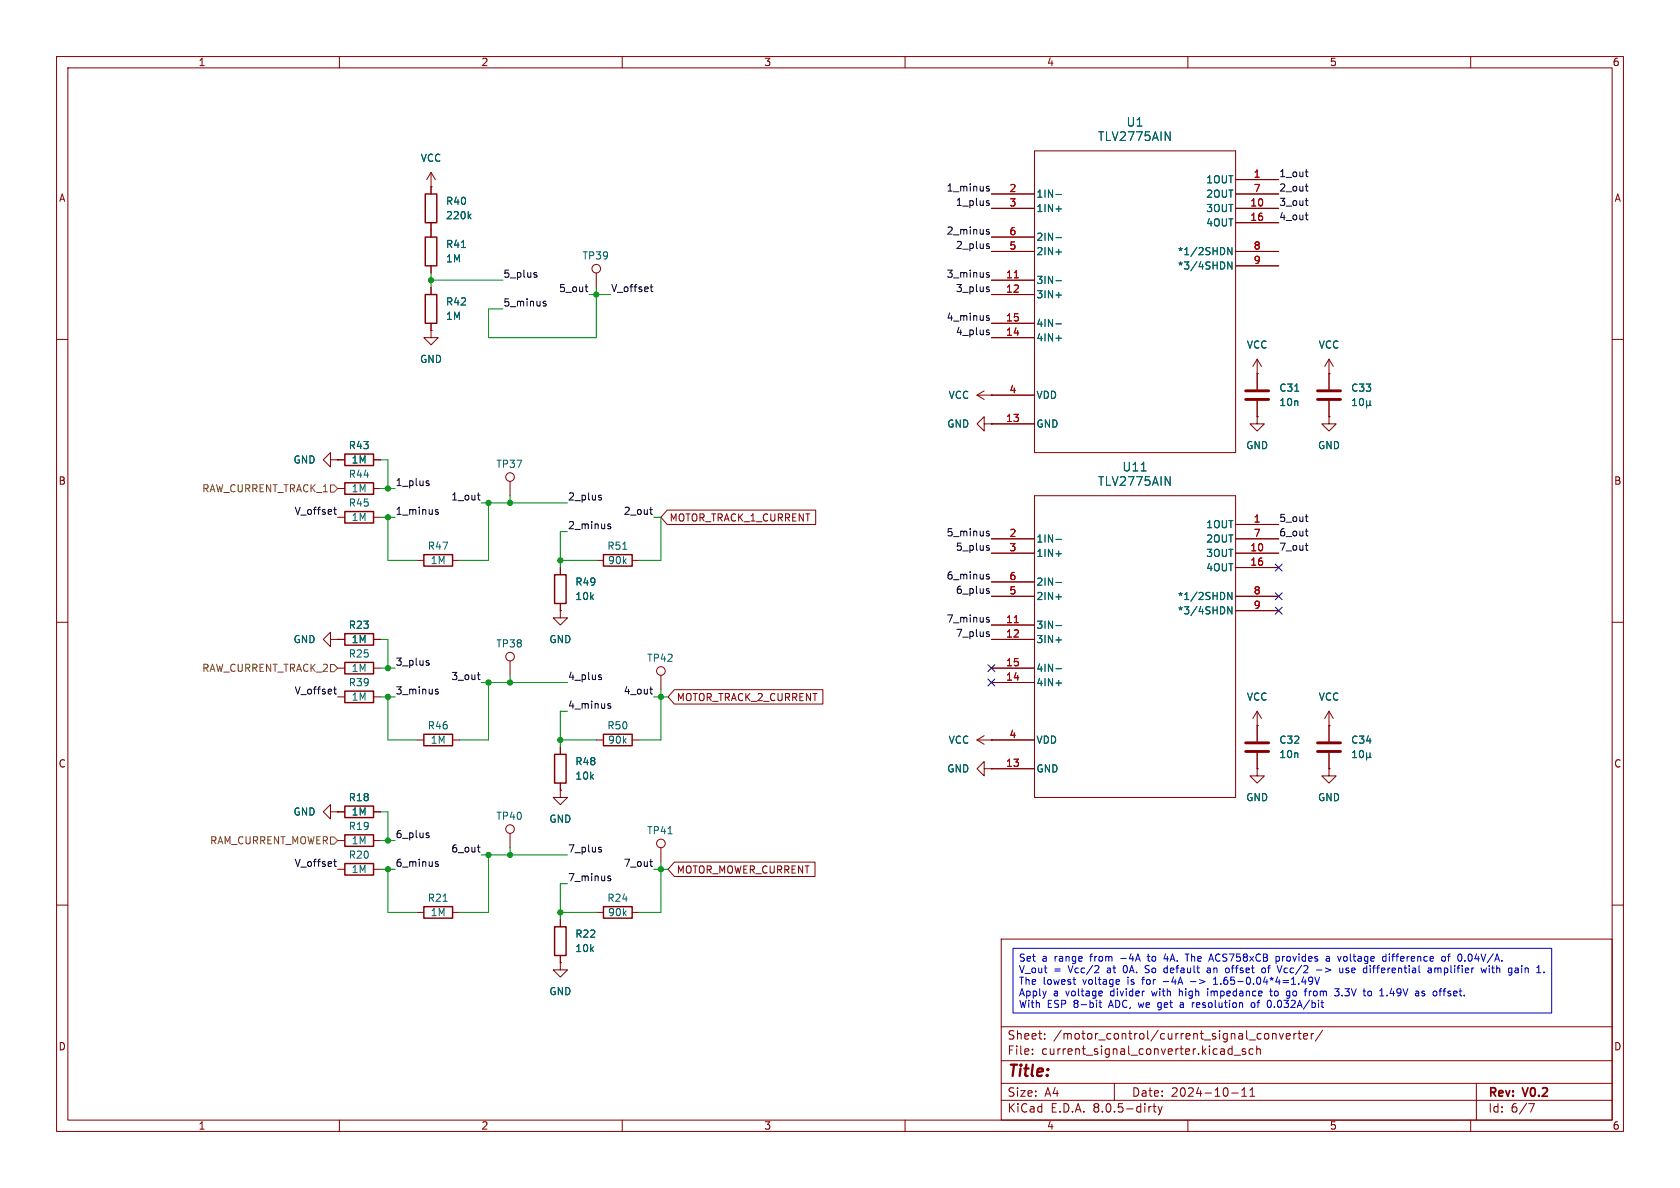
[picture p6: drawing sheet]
<svg xmlns="http://www.w3.org/2000/svg" width="297mm" height="210mm" viewBox="0 0 297 210" stroke-linecap="round" stroke-linejoin="round" font-family="sans-serif">
<g fill="none" stroke="#840000" stroke-width=".18">
<path d="M10 10h277v190h-277zM12 12h273v186h-273zM60 10v2M110 10v2M160 10v2M210 10v2M260 10v2M76.2 33h.1M76.2 30.5l-.8 1.3M76.2 30.5v3.8M76.2 39.4v2.5M76.2 30.5l.8 1.3"/>
<path d="M175.3 36.8h7.6M175.3 34.3h7.6M182.9 26.7h35.5v53.3h-35.5zM218.4 31.8h7.7M218.4 36.8h7.7M218.4 39.4h7.7M218.4 34.3h7.7M10 60h2M76.2 58.4v1.3h1.3l-1.3 1.3-1.3-1.3h1.3M76.2 58.4h.1M76.2 47v1.3M76.2 50.8v1.3"/>
<path d="M76.2 57.2v1.2M105.4 48.3v2.5M175.3 49.5h7.6M175.3 52.1h7.6M175.3 59.7h7.6M175.3 57.2h7.6M175.3 44.5h7.6M175.3 41.9h7.6M218.4 44.5h7.7M218.4 47h7.7M285 60h2M172.7 69.9l1.3 .7"/>
<path d="M172.7 69.9h10.2M174 74.9v-1.2l-1.3 1.2 1.3 1.3v-1.3h1.3M174 69.1l-1.3 .8M175.3 74.9h.1M175.3 69.9h.1M175.3 74.9h7.6M222.2 66h.1M222.2 73.7v1.2h1.3l-1.3 1.3-1.2-1.3h1.2M222.2 73.7h.1M222.2 63.5l-.7 1.3M222.2 63.5v5.3M222.2 70.9v2.8"/>
<path d="M222.2 63.5l.8 1.3M234.9 66h.1M234.9 73.7v1.2h1.3l-1.3 1.3-1.2-1.3h1.2M234.9 73.7h.1M234.9 63.5l-.7 1.3M234.9 63.5v5.3M234.9 70.9v2.8M234.9 63.5l.8 1.3M58.4 81.3v-1.3l-1.3 1.3 1.3 1.3v-1.3h1.3M59.7 81.3h.1M59.7 86.4h1.3M59.7 91.4h1.3"/>
<path d="M59.7 81.3h1.3M66 86.4h1.3M66 91.4h1.3M66 81.3h1.3M73.7 99.1h1.2M80 99.1h1.3M90.2 85.1v2.5M105.4 99.1h1.3M111.8 99.1h1.2M118 90.2h26.2v2.5h-26.2l-1.2-1.3zM175.3 97.8h7.6M175.3 95.3h7.6"/>
<path d="M182.9 87.6h35.5v53.4h-35.5zM218.4 92.7h7.7M218.4 97.8h7.7M218.4 95.3h7.7M10 110h2M58.4 113v-1.2l-1.3 1.2 1.3 1.3v-1.3h1.3M59.7 113h.1M59.7 113h1.3M59.7 118.1h1.3M66 113h1.3M66 118.1h1.3M90.2 116.8v2.6"/>
<path d="M99.1 108v1.2h1.2l-1.2 1.3-1.3-1.3h1.3M99.1 108h.1M99.1 100.3v1.3M99.1 106.7v1.3M116.8 119.4v2.5M175.3 110.5h7.6M175.3 113h7.6M175.3 118.1h7.6M175.3 105.4h7.6M175.3 102.9h7.6M218.4 100.3h7.7M218.4 105.4h7.7"/>
<path d="M218.4 108h7.7M285 110h2M59.7 123.2h1.3M66 123.2h1.3M73.7 130.8h1.2M80 130.8h1.3M99.1 139.7v1.3h1.2l-1.2 1.2-1.3-1.2h1.3M99.1 139.7h.1M99.1 132.1v1.3M99.1 138.4v1.3M105.4 130.8h1.3M111.8 130.8h1.2"/>
<path d="M119.2 121.9h26.3v2.6h-26.3l-1.1-1.3zM172.7 130.8h10.2M172.7 130.8l1.3 .8M174 135.9v-1.3l-1.3 1.3 1.3 1.3v-1.3h1.3M174 130l-1.3 .8M175.3 135.9h.1M175.3 130.8h.1M175.3 135.9h7.6M175.3 120.7h7.6M222.2 128.3h.1M222.2 135.9v1.3h1.3l-1.3 1.2-1.2-1.2h1.2M222.2 135.9h.1"/>
<path d="M222.2 125.7v5.4M222.2 133.1v2.8M222.2 125.7l-.7 1.3M222.2 125.7l.8 1.3M234.9 128.3h.1M234.9 135.9v1.3h1.3l-1.3 1.2-1.2-1.2h1.2M234.9 135.9h.1M234.9 125.7v5.4M234.9 133.1v2.8M234.9 125.7l-.7 1.3M234.9 125.7l.8 1.3M10 160h2"/>
<path d="M58.4 143.5v-1.3l-1.3 1.3 1.3 1.3v-1.3h1.3M59.7 143.5h.1M59.7 153.7h1.3M59.7 148.6h1.3M59.7 143.5h1.3M66 153.7h1.3M66 148.6h1.3M66 143.5h1.3M90.2 147.3v2.6M116.8 149.9v2.5M119.2 152.4h24.9v2.5h-24.9l-1.1-1.2zM285 160h2"/>
<path d="M73.7 161.3h1.2M80 161.3h1.3M99.1 170.2v1.3h1.2l-1.2 1.2-1.3-1.2h1.3M99.1 170.2h.1M99.1 162.6v1.2M99.1 168.9v1.3M105.4 161.3h1.3M111.8 161.3h1.2M177 166h108v32h-108zM60 198v2M110 198v2M160 198v2"/>
<path d="M177 194.5h108M177 191.5h108M177 187.5h108M177 181.5h108M182.5 186.3v.1M182.5 185.5v.1M184.7 183.6v.1M184.7 182.8v.1M197 191.5v3M203.5 195.6l-.3 .1M203.8 195.6h.6M204 195.1v1.3l.4 .2"/>
<path d="M204.7 195.6l.4 1M205.1 196.6l-.1 .4-.3 .1M205.5 195.6l-.4 1M210 198v2M217.4 185.4l.4 .1M217.7 193.2h1.2M217.8 184.9v1.5M217.8 186.3l-.4 .1M218.2 186.5h1.1M219.5 193.8h.9M219.5 192.7l.5-.4v1.5M220.2 185.5l-.4-.1-.2 .2 .1 .2 .5 .2v.3h-.6"/>
<path d="M221 193.8h.8M221 192.7l.4-.4v1.5M221.5 185.5l-.4-.1-.3 .3v.4l.2 .2h.5M222.2 185.5l.2-.1 .3 .1 .1 .9M222.2 184.9v1.5M225 182.7v1M225 182.8l.2-.1 .3 .1 .1 .9M226.2 182.7l.3 1 .4-1M227.4 183.2l.7-.1-.1-.3-.4-.1-.2 .2 .1 .7h.5M228.7 182.7v1M229.2 182.7l-.3 .1-.2 .2M229.5 182.7h.5"/>
<path d="M229.7 182.2v1.3l.3 .2M230.5 183.2l.7-.1-.1-.3-.4-.1-.2 .2v.7h.6M231.8 182.7v1M232.2 182.7l-.2 .1-.2 .2M233.8 182.1l-1.3 2M260 198v2M261 191.5v6.5M270.2 195.1h1l-.6 1.5"/>
<circle cx="105.4" cy="47.5" r=".76"/>
<circle cx="90.2" cy="84.3" r=".76"/>
<circle cx="90.2" cy="116.1" r=".76"/>
<circle cx="116.8" cy="118.6" r=".76"/>
<circle cx="90.2" cy="146.6" r=".76"/>
<circle cx="116.8" cy="149.1" r=".76"/>
</g>
<g fill="none" stroke="#840000" stroke-width=".25">
<path d="M75.2 34.3h2v5.1h-2zM75.2 52.1h2v5.1h-2zM75.2 41.9h2v5.1h-2zM61 85.3h5v2.1h-5zM61 90.4h5v2.1h-5zM61 80.3h5v2h-5zM74.9 98h5.1v2.1h-5.1zM106.7 98h5.1v2.1h-5.1zM61 112h5v2h-5zM61 117.1h5v2h-5zM98 101.6h2.1v5.1h-2.1zM61 122.2h5v2h-5z"/>
<path d="M74.9 129.8h5.1v2h-5.1zM98 133.4h2.1v5h-2.1zM106.7 129.8h5.1v2h-5.1zM61 152.7h5v2h-5zM61 147.6h5v2h-5zM61 142.5h5v2h-5zM74.9 160.3h5.1v2h-5.1zM98 163.8h2.1v5.1h-2.1zM106.7 160.3h5.1v2h-5.1z"/>
</g>
<g fill="none" stroke="#006464" stroke-width=".18">
<path d="M82.9 38.2l.4 .5M83.3 37.8l-.5 .5M186.7 34.4h.9M186.7 36.9h.9M206 23.3l.9 1.5v-1.5M81.6 43.8h.7M186.7 49.6h.9M186.7 52.2h.9M186.7 59.8h.9M186.7 57.2h.9M186.7 44.5h.9M186.7 42h.9"/>
<path d="M217.8 43.8v1.2l-.7-1.2v1.2M217.8 46.3v1.3l-.7-1.3v1.3M228.9 69.2h.7M239.1 71.7h.7M239.1 70.8l.4-.4v1.3M240.4 70.6l.2-.2a.68 .68 0 0 1 .5 .7 .68 .68 0 0 1-.5 .6l-.2-.1-.1-.4zM241.6 71.5l.2 .2h.2l.2-.2M241.6 70.9v1.2M242.2 71.5l.2 .2M242.2 70.9v.6M110.1 97.1h.7M186.7 95.3h.9"/>
<path d="M186.7 97.9h.9M201.7 83.2h.9M206 84.3l.9 1.5v-1.5M186.7 110.6h.9M186.7 113.1h.9M186.7 118.2h.9M186.7 105.5h.9M186.7 103h.9M217.8 104.7v1.3l-.7-1.3v1.3M217.8 107.3v1.2l-.7-1.2v1.2M186.7 120.7h.9M239.1 133l.4-.3v1.2"/>
<path d="M239.1 133.9h.7M240.4 132.8l.2-.1a.68 .68 0 0 1 .5 .6 .68 .68 0 0 1-.5 .6l-.2-.1-.1-.4zM241.6 133.1v1.3M241.6 133.7l.2 .2h.2l.2-.2M242.2 133.1v.6M242.2 133.7l.2 .2M78.3 159.3h.8M118.1 147.4h.7"/>
</g>
<path d="M220.2 70.6h4.1M220.2 69.1h4.1M232.9 70.6h4.1M232.9 69.1h4.1M220.2 132.8h4.1M220.2 131.3h4.1M232.9 132.8h4.1M232.9 131.3h4.1" fill="none" stroke="#840000" stroke-width=".51"/>
<path d="M179.3 49.1h.7M179.3 110.1h.7" fill="none" stroke="#a90000" stroke-width=".18"/>
<path d="M58.4 85.7h.7l.6 .7-.6 .6h-.7zM58.4 117.5h.7l.6 .6-.6 .6h-.7zM58.4 148h.7l.6 .6-.6 .6h-.7z" fill="none" stroke="#725600" stroke-width=".18"/>
<g fill="none" stroke="#0f0f0f" stroke-width=".18">
<path d="M174.4 33h.5M174.4 33.3l.5 .2v.2l-.4 .1M174.6 35.9l.3 .1v.1l-.2 .2h-.2M174.6 35.5h.3M230.8 32.9h.4M230.8 30.4h.4M230.8 38h.4M230.8 35.5h.4M231 33.7l.2 .1M231 31.2h.2M231 38.8l.2 .1M231 36.3h.2"/>
<path d="M94.6 48.6l.3 .1v.1l-.2 .2h-.2M94.6 48.2h.3M96.1 53.6l.5 .3-.1 .1-.4 .1M96.1 53.3h.4M103.4 50.7h.5M103.7 51.5l.2 .1M114.9 50.7h.5M115.1 50.3v1.1l.3 .2M174.4 48.5l.5 .3v.2h-.4M174.4 48.2h.5M174.4 40.9l.5 .3v.1l-.4 .1M174.4 56.2l.5 .2v.2h-.4"/>
<path d="M174.4 55.9h.5M174.4 40.6h.5M174.6 50.7l.3 .1M174.6 51.1l.3 .1v.2l-.2 .2h-.2M174.6 43.5l.3 .1v.2l-.2 .1h-.2M174.6 58.8h.3v.2l-.2 .2h-.2M174.6 58.3l.3 .1M174.6 43.1l.3 .1M59 90.1h.5M59.2 89.7v1l.3 .2M75.5 85.4l.3 .1 .1 .2-.2 .1h-.2M75.5 85l.3 .1"/>
<path d="M77 90.1h.4M77 90.4l.5 .3-.1 .2h-.3M84.4 87.5h.5M84.6 88.3l.3 .1M106 88h.3l.1 .2-.2 .2h-.3M106 87.5l.3 .1M107.5 93l.5 .2-.1 .2-.3 .1M107.5 92.7h.4M114.9 90.1h.4M115.1 90.9h.2M174.4 94.3l.5 .2v.2h-.4M174.4 94h.5"/>
<path d="M174.6 96.9h.3v.2l-.2 .2h-.2M174.6 96.4l.3 .1M230.8 91.4h.4M230.8 93.9h.4M230.8 96.4h.4M231 92.1l.2 .1M231 94.7h.2M231 97.2l.2 .1M75.5 117.2h.3l.1 .2-.2 .2h-.2M75.5 116.8h.3M84.4 119.3h.5M106 119.7l.3 .1 .1 .2-.2 .1h-.3"/>
<path d="M106 119.3l.3 .1M174.4 101.9l.5 .2v.2l-.4 .1M174.4 109.5l.5 .2v.2l-.4 .1M174.4 101.6h.5M174.4 109.2h.5M174.6 104.5h.3v.2l-.2 .2h-.2M174.6 112.1l.3 .1v.1l-.2 .2h-.2M174.6 104.1h.3M174.6 111.7h.3M59 121.8h.5M59.2 121.4v1.1l.3 .2M77 121.9h.4"/>
<path d="M77 122.2l.5 .2-.1 .2-.3 .1M84.6 120.1h.3M107.5 124.7l.5 .3-.1 .2h-.3M107.5 124.4h.4M114.9 121.8h.4M115.1 122.6l.2 .1M59 152.3h.5M59.2 151.9v1.1l.3 .2M75.5 147.7h.3l.1 .2-.2 .2h-.2M75.5 147.2l.3 .1M77 152.7l.5 .2-.1 .2-.3 .1M77 152.4h.4"/>
<path d="M84.4 149.8h.5M84.6 150.6h.3M106 150.2l.3 .1 .1 .1-.2 .2h-.3M106 149.8h.3M107.5 155.2l.5 .3-.1 .1-.3 .1M107.5 154.9h.4M114.9 152.3h.4M115.1 153.1l.2 .1"/>
</g>
<g fill="none" stroke="#0000c2" stroke-width=".18">
<path d="M179.1 167.6h95.2v11.5h-95.2zM189.7 173.2h.5M189.9 173.9l.3 .1M194.3 170.9l-.1 .3-.7 .8h.8M194.5 176.8v1.1l.3 .2M194.8 176h-.1M194.9 175.4v.1l-.6 .1M197.7 173.2l.2 .3-.6 .1M197.8 173.9l-.1 .1M202.4 171.9l.2 .1M202.7 170.7l-.3 .2 .3 .4M202.8 169.1h.5"/>
<path d="M203 168.6v1.3M204.7 178.5h.2M204.9 177.2l-.2 .3v.4l.2 .2M205.6 173.5h1M205.8 171.8l.4 .2M206.1 168.6l-.3 .9h.8M206.2 171.1l-.4 .1M208.5 174.8v1.2M208.7 175.2l-.2 .1M209.1 177.6h-.3l-.2 .2 .1 .2 .4 .1M209.5 168.6h.7M209.9 168.6v1.3"/>
<path d="M210.5 173.5h.9M213.4 171.2h.5M213.5 174.8v.1M213.5 175.2v.8M213.8 169.6h.6M214 171.4l-.4 .1-.2 .2 .2 .3 .4-.1M214.1 168.6l.4 1.3M214.5 174h.8M214.8 172.9l-.3 .2M214.9 172.7v1.3M216.9 171.1l.3 .1 .1 .2v.4l-.4 .2M221.2 177.4v.5l.2 .2 .4-.1v-.6"/>
<path d="M223.1 171.2l.2-.1 .4 .1v.5l-.1 .2-.3 .1-.2-.2zM224.5 175.2h.4M224.5 176.8a.79 .79 0 0 1 0 1.3M224.6 174.8v1.1l.3 .1M225.6 169.1h.4l.2 .2-.1 .6h-.5M225.6 169.1v1.2M226.6 170.7l-.4 1.3M227.1 171.2v.6M227.7 175.2l.3 .1M228 176h-.3M228 175.2v1l-.1 .2-.3 .1M230.9 174.8h.1"/>
<path d="M231.3 173v.3l.3 .2h.4l.1-.2M231.5 175.2v.8M231.6 175.3l-.1 .1M232.1 173a.84 .84 0 0 1-.4 1h-.2M232.4 172.7l.5 1.3 .4-1.3M232.7 171.5h1M234.5 169.1h.5v.8M235 169.4h-.4l-.2 .2 .2 .3h.4M235.9 174.8h.8l-.4 .5 .4 .1v.4l-.2 .2h-.4M236.8 171.1l.1 .8 .3 .1 .2-.2M237.4 171.1v.9M237.6 169.9h.3"/>
<path d="M237.9 169.1h-.3M237.9 171.9h.5M237.9 171.3l.1 .2 .4 .1M241.6 170.7v1.3M241.9 175.3l.1-.1 .4 .1M241.9 175.9l.1 .1 .4-.1M244.6 169.1h.4M245 169.9h-.4M245 168.6v1.3M245.2 175.9v.1M245.6 168.6v.2M245.6 169.1v.8"/>
<path d="M251.8 175.3l-.3-.1-.1 .2v.2l.4 .1v.3h-.4M252.5 171.2h.5l.1 .8M253.1 171.4l-.5 .1-.1 .2 .1 .3 .5-.1M253.7 171.2l.3-.1 .2 .2M253.7 171.1v.9M254.2 171.3v.7M254.6 171.1l-.4 .2M254.9 174.8l-.3 .2M254.9 169.2l.2-.1 .4 .1v.5l-.1 .2h-.3l-.2-.1zM255.1 175.2h.5M255.4 174.8l-.1 1.2M255.9 169.1h.5"/>
<path d="M256.4 168.6l-.3 .2v1.1M259.7 168.7l-.2 .4 .2 .8M262.8 171.1l-.3 .9-.2-.6-.2 .6M263.3 171.1v.9M263.7 171.1h.5M263.9 170.7v1.1l.2 .2M268.2 171.1l.2 .2v.7M268.4 171.9l-.4 .1M268.4 171.4l-.4 .1M269 170.7v.1M269 171.1v.9"/>
</g>
<g fill="none" stroke="#009600" stroke-width=".18">
<path d="M76.2 48.3v2.5M76.2 49.5h12.7M104.1 52.1h3.8M105.4 50.8v8.9h-19v-5.1h2.5M67.3 81.3h1.3v5.1M67.3 91.4h2.5M67.3 86.4h2.5M68.6 91.4v7.7h5.1M85.1 88.9h15.2M86.4 88.9v10.2h-5.1M90.2 87.6v1.3M99.1 99.1h6.3"/>
<path d="M100.3 94h-1.2v6.3M115.6 91.4h1.2v7.7h-3.8M67.3 113h1.3v5.1M67.3 118.1h2.5M90.2 119.4v1.3M67.3 123.2h2.5M68.6 123.2v7.6h5.1M85.1 120.7h15.2M86.4 120.7v10.1h-5.1M99.1 130.8h6.3M100.3 125.7h-1.2v6.4M115.6 123.2h2.5"/>
<path d="M116.8 121.9v8.9h-3.8M67.3 153.7h2.5M67.3 143.5h1.3v5.1M67.3 148.6h2.5M68.6 153.7v7.6h5.1M85.1 151.1h15.2M86.4 151.1v10.2h-5.1M90.2 149.9v1.2M100.3 156.2h-1.2v6.4M115.6 153.7h2.5M116.8 152.4v8.9h-3.8M99.1 161.3h6.3"/>
</g>
<path d="M225.5 99.7l1.2 1.2M226.7 99.7l-1.2 1.2M174.7 117.5l1.2 1.2M175.9 117.5l-1.2 1.2M225.5 104.8l1.2 1.2M225.5 107.3l1.2 1.3M226.7 104.8l-1.2 1.2M226.7 107.3l-1.2 1.3M174.7 120l1.2 1.3M175.9 120l-1.2 1.3" fill="none" stroke="#000084" stroke-width=".18"/>
<g fill="#009600" stroke="#009600" stroke-width=".18">
<circle cx="86.4" cy="120.7" r=".46"/>
<circle cx="68.6" cy="123.2" r=".46"/>
<circle cx="68.6" cy="118.1" r=".46"/>
<circle cx="68.6" cy="153.7" r=".46"/>
<circle cx="86.4" cy="151.1" r=".46"/>
<circle cx="90.2" cy="151.1" r=".46"/>
<circle cx="68.6" cy="148.6" r=".46"/>
<circle cx="99.1" cy="161.3" r=".46"/>
<circle cx="68.6" cy="91.4" r=".46"/>
<circle cx="86.4" cy="88.9" r=".46"/>
<circle cx="68.6" cy="86.4" r=".46"/>
<circle cx="105.4" cy="52.1" r=".46"/>
<circle cx="76.2" cy="49.5" r=".46"/>
<circle cx="90.2" cy="88.9" r=".46"/>
<circle cx="90.2" cy="120.7" r=".46"/>
<circle cx="116.8" cy="123.2" r=".46"/>
<circle cx="99.1" cy="99.1" r=".46"/>
<circle cx="99.1" cy="130.8" r=".46"/>
<circle cx="116.8" cy="153.7" r=".46"/>
</g>
<text font-size="2.8" fill="#840000" x="178" y="190.9">Title:</text>
<g font-size="2.1" fill="#006464">
<text x="199.1" y="22.6">U1</text>
<text x="194" y="25.1">TLV2775AIN</text>
<text x="198.3" y="83.5">U11</text>
<text x="194" y="86.1">TLV2775AIN</text>
</g>
<g font-size="2.1" fill="#840000">
<text x="178" y="184">Sheet:</text>
<text x="186.2" y="184">/motor_control/current_signal_converter/</text>
<text x="178" y="186.7">File:</text>
<text x="184.1" y="186.7">current_signal_converter.kicad_sch</text>
<text x="178" y="196.9">KiCad</text>
<text x="178" y="194.1">Size:</text>
<text x="184.7" y="194.1">A4</text>
<text x="185.7" y="196.9">E.D.A.</text>
<text x="193.3" y="196.9">8.0.5-dirty</text>
<text x="200" y="194.1">Date:</text>
<text x="207" y="194.1">2024-10-11</text>
<text x="263" y="194.3">Rev:</text>
<text x="263" y="196.9">Id:</text>
<text x="267.1" y="196.9">6/7</text>
<text x="269.4" y="194.3">V0.2</text>
</g>
<g font-size="1.8" fill="#840000">
<text x="35" y="11.9">1</text>
<text x="85" y="11.9">2</text>
<text x="135" y="11.9">3</text>
<text x="185" y="11.9">4</text>
<text x="235" y="11.9">5</text>
<text x="285" y="11.9">6</text>
<text x="10.3" y="35.9">A</text>
<text x="285.3" y="35.9">A</text>
<text x="10.3" y="85.9">B</text>
<text x="285.3" y="85.9">B</text>
<text x="118.3" y="92.4">MOTOR_TRACK_1_CURRENT</text>
<text x="119.5" y="124.1">MOTOR_TRACK_2_CURRENT</text>
<text x="10.3" y="135.9">C</text>
<text x="285.3" y="135.9">C</text>
<text x="119.5" y="154.6">MOTOR_MOWER_CURRENT</text>
<text x="10.3" y="185.9">D</text>
<text x="285.3" y="185.9">D</text>
<text x="35" y="199.9">1</text>
<text x="85" y="199.9">2</text>
<text x="135" y="199.9">3</text>
<text x="185" y="199.9">4</text>
<text x="235" y="199.9">5</text>
<text x="285" y="199.9">6</text>
</g>
<g font-size="1.8" fill="#006464">
<text x="74.3" y="28.8">VCC</text>
<text x="183.1" y="35.2">1IN-</text>
<text x="213.1" y="32.6">1OUT</text>
<text x="213.1" y="35.2">2OUT</text>
<text x="78.7" y="36.4">R40</text>
<text x="78.7" y="39">220k</text>
<text x="183.1" y="37.7">1IN+</text>
<text x="213.1" y="37.7">3OUT</text>
<text x="213.1" y="40.2">4OUT</text>
<text x="78.7" y="46.6">1M</text>
<text x="78.7" y="44">R41</text>
<text x="102.9" y="46.1">TP39</text>
<text x="183.1" y="45.3">2IN+</text>
<text x="183.1" y="42.8">2IN-</text>
<text x="208.1" y="45.3">*1/2SHDN</text>
<text x="208.1" y="47.9">*3/4SHDN</text>
<text x="183.1" y="50.4">3IN-</text>
<text x="183.1" y="52.9">3IN+</text>
<text x="78.7" y="56.7">1M</text>
<text x="78.7" y="54.2">R42</text>
<text x="183.1" y="58">4IN-</text>
<text x="74.2" y="64.4">GND</text>
<text x="183.1" y="60.6">4IN+</text>
<text x="220.3" y="61.8">VCC</text>
<text x="233" y="61.8">VCC</text>
<text x="167.6" y="70.7">VCC</text>
<text x="183.1" y="70.7">VDD</text>
<text x="226.1" y="69.4">C31</text>
<text x="226.1" y="72">10n</text>
<text x="238.8" y="69.4">C33</text>
<text x="167.4" y="75.8">GND</text>
<text x="183.1" y="75.8">GND</text>
<text x="51.8" y="82.1">GND</text>
<text x="61.6" y="79.6">R43</text>
<text x="62.1" y="82.1">1M</text>
<text x="87.6" y="82.9">TP37</text>
<text x="220.2" y="79.6">GND</text>
<text x="232.9" y="79.6">GND</text>
<text x="61.6" y="84.7">R44</text>
<text x="61.6" y="89.8">R45</text>
<text x="62.1" y="87.2">1M</text>
<text x="62.1" y="92.3">1M</text>
<text x="213.1" y="93.6">1OUT</text>
<text x="75.5" y="97.4">R47</text>
<text x="76" y="99.9">1M</text>
<text x="107.3" y="97.4">R51</text>
<text x="107.4" y="99.9">90k</text>
<text x="183.1" y="96.1">1IN-</text>
<text x="183.1" y="98.7">1IN+</text>
<text x="213.1" y="98.7">3OUT</text>
<text x="213.1" y="101.2">4OUT</text>
<text x="213.1" y="96.1">2OUT</text>
<text x="101.6" y="106.3">10k</text>
<text x="101.6" y="103.7">R49</text>
<text x="183.1" y="106.3">2IN+</text>
<text x="183.1" y="103.7">2IN-</text>
<text x="208.1" y="106.3">*1/2SHDN</text>
<text x="51.8" y="113.9">GND</text>
<text x="61.6" y="111.4">R23</text>
<text x="62.1" y="113.9">1M</text>
<text x="97" y="113.9">GND</text>
<text x="183.1" y="111.4">3IN-</text>
<text x="183.1" y="113.9">3IN+</text>
<text x="208.1" y="108.8">*3/4SHDN</text>
<text x="61.6" y="116.4">R25</text>
<text x="62.1" y="119">1M</text>
<text x="87.6" y="114.7">TP38</text>
<text x="114.3" y="117.2">TP42</text>
<text x="183.1" y="119">4IN-</text>
<text x="61.6" y="121.5">R39</text>
<text x="62.1" y="124.1">1M</text>
<text x="183.1" y="121.5">4IN+</text>
<text x="220.3" y="124.1">VCC</text>
<text x="233" y="124.1">VCC</text>
<text x="75.5" y="129.1">R46</text>
<text x="76" y="131.7">1M</text>
<text x="107.3" y="129.1">R50</text>
<text x="107.4" y="131.7">90k</text>
<text x="167.6" y="131.7">VCC</text>
<text x="183.1" y="131.7">VDD</text>
<text x="226.1" y="131.7">C32</text>
<text x="238.8" y="131.7">C34</text>
<text x="101.6" y="135.5">R48</text>
<text x="167.4" y="136.8">GND</text>
<text x="183.1" y="136.8">GND</text>
<text x="226.1" y="134.2">10n</text>
<text x="61.6" y="141.8">R18</text>
<text x="101.6" y="138">10k</text>
<text x="220.2" y="141.8">GND</text>
<text x="232.9" y="141.8">GND</text>
<text x="51.8" y="144.4">GND</text>
<text x="61.6" y="146.9">R19</text>
<text x="62.1" y="149.5">1M</text>
<text x="62.1" y="144.4">1M</text>
<text x="87.6" y="145.1">TP40</text>
<text x="97" y="145.6">GND</text>
<text x="114.3" y="147.7">TP41</text>
<text x="61.6" y="152">R20</text>
<text x="62.1" y="154.5">1M</text>
<text x="75.5" y="159.6">R21</text>
<text x="107.3" y="159.6">R24</text>
<text x="76" y="162.2">1M</text>
<text x="101.6" y="166">R22</text>
<text x="107.4" y="162.2">90k</text>
<text x="101.6" y="168.5">10k</text>
<text x="97" y="176.1">GND</text>
</g>
<g font-size="1.8" fill="#0f0f0f">
<text x="167.3" y="33.9">1_minus</text>
<text x="226.1" y="33.9">2_out</text>
<text x="226.1" y="31.4">1_out</text>
<text x="167.3" y="41.6">2_minus</text>
<text x="168.9" y="36.5">1_plus</text>
<text x="226.1" y="39">4_out</text>
<text x="226.1" y="36.5">3_out</text>
<text x="168.9" y="44.1">2_plus</text>
<text x="88.9" y="49.2">5_plus</text>
<text x="98.7" y="51.7">5_out</text>
<text x="107.9" y="51.7">V_offset</text>
<text x="167.3" y="49.2">3_minus</text>
<text x="168.9" y="51.7">3_plus</text>
<text x="88.9" y="54.3">5_minus</text>
<text x="167.3" y="56.8">4_minus</text>
<text x="168.9" y="59.3">4_plus</text>
<text x="69.8" y="86">1_plus</text>
<text x="79.7" y="88.6">1_out</text>
<text x="100.3" y="88.6">2_plus</text>
<text x="52" y="91.1">V_offset</text>
<text x="69.8" y="91.1">1_minus</text>
<text x="100.3" y="93.6">2_minus</text>
<text x="110.2" y="91.1">2_out</text>
<text x="167.3" y="94.9">5_minus</text>
<text x="226.1" y="92.4">5_out</text>
<text x="226.1" y="94.9">6_out</text>
<text x="168.9" y="97.4">5_plus</text>
<text x="226.1" y="97.4">7_out</text>
<text x="167.3" y="102.5">6_minus</text>
<text x="168.9" y="105.1">6_plus</text>
<text x="167.3" y="110.1">7_minus</text>
<text x="168.9" y="112.7">7_plus</text>
<text x="69.8" y="117.8">3_plus</text>
<text x="52" y="122.8">V_offset</text>
<text x="69.8" y="122.8">3_minus</text>
<text x="79.7" y="120.3">3_out</text>
<text x="100.3" y="120.3">4_plus</text>
<text x="100.3" y="125.4">4_minus</text>
<text x="110.2" y="122.8">4_out</text>
<text x="69.8" y="148.2">6_plus</text>
<text x="52" y="153.3">V_offset</text>
<text x="69.8" y="153.3">6_minus</text>
<text x="79.7" y="150.8">6_out</text>
<text x="100.3" y="155.9">7_minus</text>
<text x="100.3" y="150.8">7_plus</text>
<text x="110.2" y="153.3">7_out</text>
</g>
<g font-size="1.8" fill="#a90000">
<text x="178.4" y="34">2</text>
<text x="221.5" y="31.5">1</text>
<text x="221.5" y="34">7</text>
<text x="178.4" y="36.6">3</text>
<text x="178.4" y="41.7">6</text>
<text x="220.9" y="36.6">10</text>
<text x="220.9" y="39.1">16</text>
<text x="178.4" y="44.2">5</text>
<text x="221.5" y="44.2">8</text>
<text x="221.5" y="46.7">9</text>
<text x="177.8" y="49.3">11</text>
<text x="177.8" y="51.8">12</text>
<text x="177.8" y="59.4">14</text>
<text x="177.8" y="56.9">15</text>
<text x="178.4" y="69.6">4</text>
<text x="177.8" y="74.7">13</text>
<text x="178.4" y="95">2</text>
<text x="221.5" y="92.5">1</text>
<text x="221.5" y="95">7</text>
<text x="178.4" y="97.5">3</text>
<text x="220.9" y="97.5">10</text>
<text x="220.9" y="100.1">16</text>
<text x="178.4" y="105.2">5</text>
<text x="178.4" y="102.6">6</text>
<text x="221.5" y="105.2">8</text>
<text x="221.5" y="107.7">9</text>
<text x="177.8" y="110.2">11</text>
<text x="177.8" y="112.8">12</text>
<text x="177.8" y="117.9">15</text>
<text x="177.8" y="120.4">14</text>
<text x="178.4" y="130.6">4</text>
<text x="177.8" y="135.6">13</text>
</g>
<g font-size="1.8" fill="#725600">
<text x="35.7" y="87.2">RAW_CURRENT_TRACK_1</text>
<text x="35.7" y="119">RAW_CURRENT_TRACK_2</text>
<text x="37" y="149.5">RAM_CURRENT_MOWER</text>
</g>
<g font-size="1.8" fill="#0000c2">
<text x="180" y="170.3">Set</text>
<text x="180" y="172.4">V_out</text>
<text x="184.2" y="170.3">a</text>
<text x="186.3" y="172.4">=</text>
<text x="186.5" y="170.3">range</text>
<text x="189" y="172.4">Vcc/2</text>
<text x="193" y="170.3">from</text>
<text x="196" y="172.4">at</text>
<text x="198.6" y="170.3">-4A</text>
<text x="199" y="172.4">0A.</text>
<text x="203.1" y="172.4">So</text>
<text x="203.6" y="170.3">to</text>
<text x="206.6" y="170.3">4A.</text>
<text x="206.6" y="172.4">default</text>
<text x="210.7" y="170.3">The</text>
<text x="214.5" y="172.4">an</text>
<text x="215.1" y="170.3">ACS758xCB</text>
<text x="217.9" y="172.4">offset</text>
<text x="224.5" y="172.4">of</text>
<text x="227" y="170.3">provides</text>
<text x="227.6" y="172.4">Vcc/2</text>
<text x="234.6" y="172.4">-&gt;</text>
<text x="236.1" y="170.3">a</text>
<text x="238.4" y="170.3">voltage</text>
<text x="238.9" y="172.4">use</text>
<text x="243.3" y="172.4">differential</text>
<text x="246.5" y="170.3">difference</text>
<text x="255" y="172.4">amplifier</text>
<text x="257.2" y="170.3">of</text>
<text x="260.2" y="170.3">0.04V/A.</text>
<text x="264.6" y="172.4">with</text>
<text x="269.6" y="172.4">gain</text>
<text x="180" y="174.4">The</text>
<text x="180" y="176.5">Apply</text>
<text x="180" y="178.5">With</text>
<text x="184.4" y="174.4">lowest</text>
<text x="185.1" y="178.5">ESP</text>
<text x="186.2" y="176.5">a</text>
<text x="188.5" y="176.5">voltage</text>
<text x="189.9" y="178.5">8-bit</text>
<text x="191.6" y="174.4">voltage</text>
<text x="196.4" y="178.5">ADC, we</text>
<text x="196.6" y="176.5">divider</text>
<text x="199.6" y="174.4">is</text>
<text x="202.4" y="174.4">for</text>
<text x="204.1" y="176.5">with</text>
<text x="205.3" y="178.5">get</text>
<text x="206.3" y="174.4">-4A</text>
<text x="209.1" y="176.5">high</text>
<text x="209.5" y="178.5">a</text>
<text x="211.3" y="174.4">-&gt;</text>
<text x="211.8" y="178.5">resolution</text>
<text x="214.3" y="176.5">impedance</text>
<text x="215.6" y="174.4">1.65-0.04*4=1.49V</text>
<text x="222.5" y="178.5">of</text>
<text x="225.5" y="178.5">0.032A/bit</text>
<text x="225.7" y="176.5">to</text>
<text x="228.7" y="176.5">go</text>
<text x="232.2" y="176.5">from</text>
<text x="237.7" y="176.5">3.3V</text>
<text x="243" y="176.5">to</text>
<text x="246" y="176.5">1.49V</text>
<text x="252.5" y="176.5">as</text>
<text x="255.9" y="176.5">offset.</text>
</g>
</svg>
